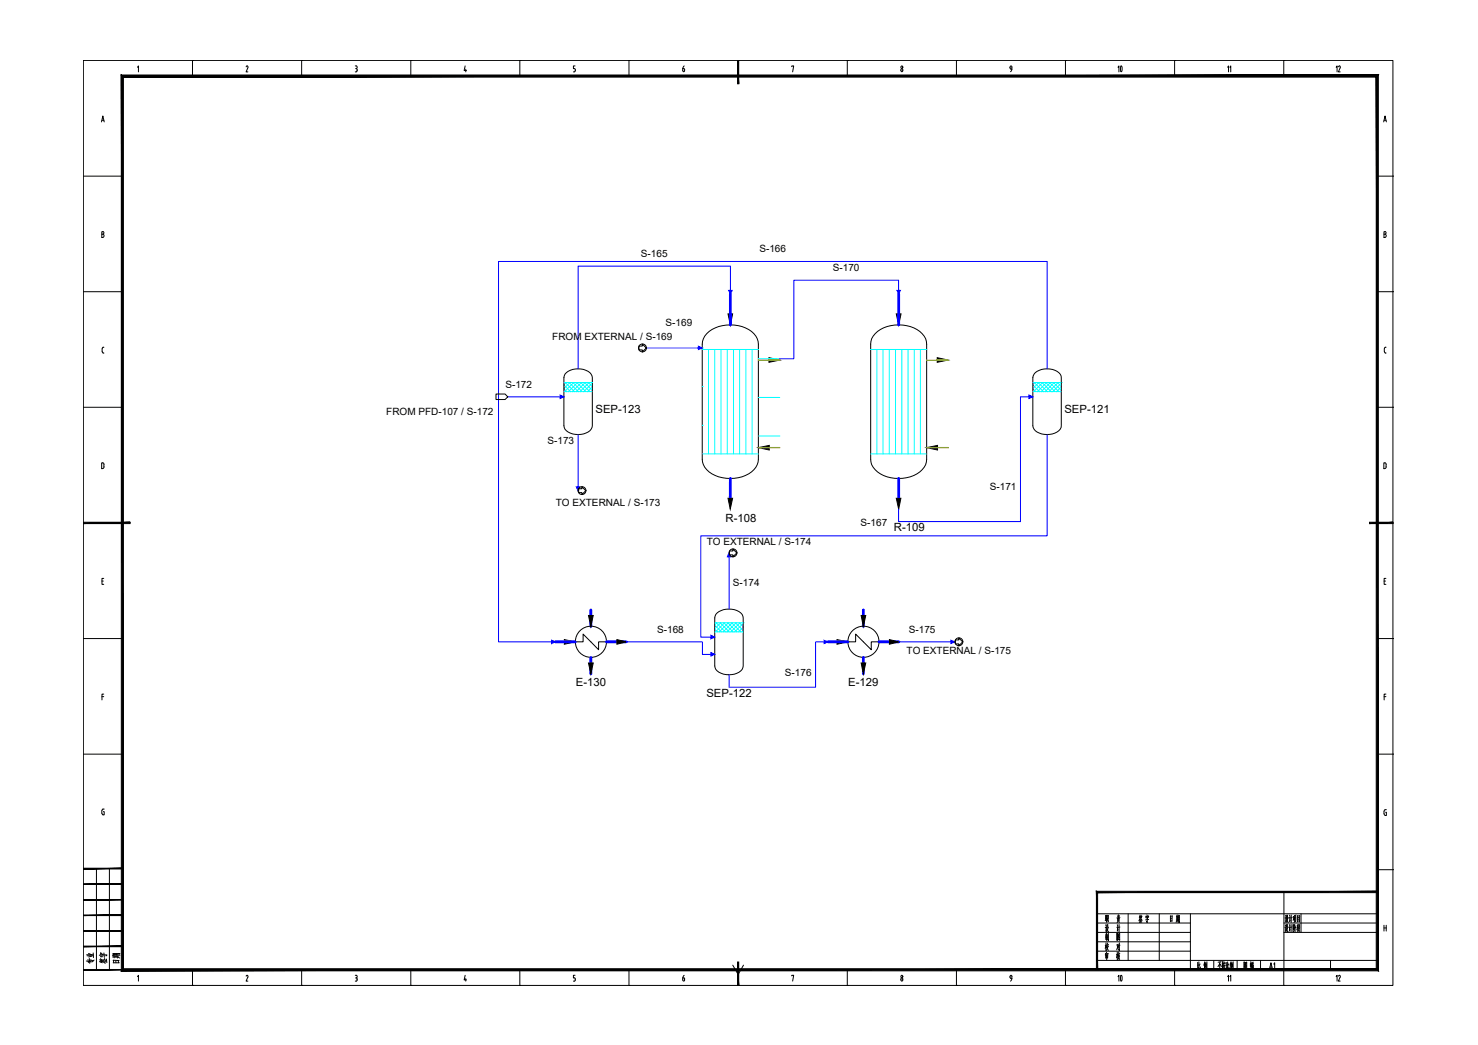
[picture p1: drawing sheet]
<svg xmlns="http://www.w3.org/2000/svg" width="420mm" height="297mm" viewBox="0 0 420 297" stroke-linecap="round" stroke-linejoin="round" font-family="sans-serif">
<g fill="none" stroke="#000" stroke-width=".28">
<path d="M23.7 17.2h372.3v262.9h-372.3zM39.1 19.1l.3-.4v1.7M54.7 17.2h.1M54.7 17.2v4.4M70 19l.4-.2 .1 .5M70.4 19.3l-.4 1.1h.5M85.8 17.2h.1M85.8 17.2v4.4M101 18.7l.5 .2v.4l-.2 .2M101.1 19.5h.1M101.3 19.5l.2 .4M101.5 19.9v.2"/>
<path d="M116.8 17.2h.1M116.8 17.2v4.4M132.2 18.7l-.3 1.4h.7M132.4 19.7v.7M147.8 17.2h.1M147.8 17.2v4.4M163.3 19.5l.3 .4M163.5 18.7h-.5v.8h.3M163.5 19.9l-.2 .5M178.8 17.2h.1M178.8 17.2v4.4M194.5 18.7l-.4 .8"/>
<path d="M194.6 19.9v.2M194.6 19.9l-.1-.4h-.4l.1 .8h.3l.1-.3M209.8 17.2h.1M225.1 19v-.3h.5l-.3 1.7M240.9 17.2h.1M240.9 17.2v4.4M256.1 19.9l.3-.4 .3 .4M256.1 19.9l.3 .5 .2-.5M271.9 17.2h.1M271.9 17.2v4.4M287.4 19.7h.2M287.6 19.1v.8l-.3 .5"/>
<path d="M287.7 19.1l-.2-.3a.43 .43 0 0 0-.4 .3 .43 .43 0 0 0 .3 .5M302.9 17.2h.1M302.9 17.2v4.4M333.9 17.2h.1M333.9 17.2v4.4M364.9 17.2h.1M364.9 17.2v4.4M28.9 34.7l.3-1.7 .4 1.7M29 34.2h.5M101 20.4h.2M101.5 20l-.2 .4M163 20.4h.3"/>
<path d="M393.3 34.7l.4-1.7 .4 1.7M393.5 34.2h.5M23.7 50.1h11.1M391.5 50.1h4.5M396 50.1h.1M28.9 66.6h.3M29.2 65.9h-.3v1.6h.3M29.3 66.6l.3 .4-.3 .5M29.3 65.8l.2 .4-.2 .3M393.4 66.6l.6 .2v.4l-.3 .3M393.7 65.9h-.3v1.6h.3M393.7 65.8l.3 .4-.3 .3"/>
<path d="M23.7 82.9h11.1M29 99.1v.8M29.1 99.9l.1 .4 .3 .1M29.5 98.7l-.3 .1-.1 .3M391.5 82.9h4.5M393.5 99.1v.8M393.6 99.9l.2 .4M393.8 98.7h.2M393.8 98.7l-.2 .4M396 82.9h.1M23.7 115.8h11.1M391.5 115.8h4.5"/>
<path d="M393.8 100.4h.2M396 115.8h.1M28.9 131.6l.6 .2 .1 .9-.2 .4-.5 .1zM394 132.1v.6M394.1 132l-.2-.4h-.5v1.6l.5-.1 .2-.4M396 148.7h.1M29 165.2h.4M29.5 164.4h-.5v1.7h.5M393.5 165.2h.4M394 164.4h-.5v1.7h.5M23.7 181.5h11.1M29 198h.5"/>
<path d="M29.5 197.3h-.5v1.7M391.5 181.5h4.5M393.5 198h.5M394 197.3h-.5v1.7M396 181.5h.1M23.7 214.4h11.1M391.5 214.4h4.5M396 214.4h.1M28.9 230.4v.8M29.4 230.7h.2v.9l-.5-.1-.1-.4M29.6 230h-.5l-.1 .4M393.4 230.6v.7"/>
<path d="M393.5 231.3l.3 .5M393.9 230.9h.2v.9h-.3M394.1 230.2h-.5l-.1 .4M27.4 246.9v28.8M31.1 246.9v28.8M311.9 259.7h79.6M320.7 259.7v13.3M329.6 259.7v13.3M338.4 259.7v16M365 253.5v22.2M369.9 259.7v5.3M391.5 247.2h4.5"/>
<path d="M396 247.2h.1M39.1 277.6l.3-.4v1.7M54.7 275.7v4.4M70 277.5l.4-.2 .1 .5M70.4 277.8l-.4 1.1h.5M85.8 275.7v4.4M101 277.2l.5 .2v.4l-.2 .1 .2 .4M101.1 278h.1M101.5 278.3v.2M101.5 278.5l-.1 .3-.4 .1M116.8 275.7v4.4M132.2 277.2l-.3 1.3h.7"/>
<path d="M132.4 278.2v.7M147.8 275.7v4.4M163 278.9h.3M163.3 277.9l.3 .6-.3 .4M163.5 277.2h-.5v.8h.3M178.8 275.7v4.4M194.3 278h-.2v.7l.4 .1 .1-.3M194.4 277.9l.2 .4M194.5 277.2l-.4 .8M194.6 278.3v.2M208.3 274.3l1.5 2.7 1.6-2.7M225.1 277.4v-.2h.5l-.3 1.7"/>
<path d="M240.9 275.7v4.4M256.2 278a.38 .38 0 0 1 .5 .4 .38 .38 0 0 1-.6 .3zM271.9 275.7v4.4M287.1 277.8l.3 .3M287.4 278.2h.2M287.6 277.6v.8l-.3 .5M287.7 277.6l-.3-.4-.3 .6M302.9 275.7v4.4M311.9 273h79.6M311.9 262.4h26.5M311.9 265h26.5M311.9 267.7h26.5"/>
<path d="M311.9 270.4h26.5M324 261.6v.4M324.1 260.1l-.2 .8M324.1 260.5v.3M324.2 261.6v.3M324.2 260.8l.5 .8M324.2 260.7l-.4 1M324.3 260.4l-.3 .1M324.4 261.3l-.4 .1M324.4 260.1l-.1 .6M324.4 261.5l-.1 .6M324.5 260.5v.4"/>
<path d="M324.6 262.1l-.7 .1M324.7 260.4l-.3 .1M325.8 260.4l-.1 .5M326 260l.2 .4M326.1 261.1v1.1l-.2-.3M326.3 260.8l-.4 .1M326.3 260.7l-.2 .4M326.5 260.4l-.7 .1M326.5 260.4l-.1 .4M326.5 261.4l-.8 .1M332.7 260.3v1.7M333.1 261l-.4 .1"/>
<path d="M333.1 261.7l-.4 .1M333.2 260.4l-.5 .1M333.2 260.3l-.1 1.6M333.9 275.7v4.4M334.5 260.1v1.3M334.5 261.6l-.2 .6M334.7 261.6l.1 .3M334.8 260.8h-.3M334.8 261.1h-.3M334.8 260v1.4M334.9 260.5h-.5M334.9 261.4l-.5 .1"/>
<path d="M335.1 261.3l-.2 .9M335.1 260.3v1.1M335.2 260.8h-.1M335.2 261.3h-.1M335.3 260.2v2l-.2-.2M335.3 260.3h-.2M340.5 273.5v1.7M340.7 274.3l-.2 .1M340.8 275l-.4 .4M340.8 273.4v1.8l.2 .2h.2v-.5M341.2 274l-.4 .6M342.4 273.8v1.7"/>
<path d="M342.5 273.4l-.3 1M342.5 274.4l.2 .3M342.7 273.8l-.2 .9M342.8 274.1l-.3 1.2M342.8 274.1l-.2 .1M342.8 273.7l-.3 .1M342.9 273.9v1M343.1 273.4v2.1l-.2-.3M345 273v2.7M346.7 273.9v1.5M346.8 273.5l-.6 1.3M346.9 274.1l.3 .6"/>
<path d="M347.2 273.4l-.9 .1M347.5 273.3v2.1l-.1-.2M347.6 274.3l-.2 .3M347.7 273.9l-.3 .1M347.8 273.7l-.1 .4M347.9 273.9l-.1 .9 .4 .6M347.9 273.3l.1 .4M348.1 274.5l-.4 1M348.2 273.8h-.4M348.3 273.7l-.1 .3M348.3 274.4l-.6 .1M348.6 273.5v1.7"/>
<path d="M348.9 274.9l-.4 .5M348.9 274.3l-.3 .1M349 273.4v1.8l.2 .2h.2v-.5M349.3 274l-.3 .6M349.9 273.8v1.7M350 273.4l-.3 1M350 274.4l.1 .3M350.1 273.8l-.2 .8M350.2 274.1l-.2 .1M350.3 274.1l-.3 1.2M350.3 273.7l-.3 .1M350.4 273.9v1"/>
<path d="M350.5 273.4v2l-.1-.2M351.7 273v2.7M353.7 273.4v2M354 274.1l.4 .5M354 274.9l.1 .3M354 274.6l.1 .2M354.1 273.8l-.3 .5M354.2 273.9l-.2 .1M354.2 273.8l-.5 1M354.4 273.5v1.9v-.2l-.7 .1M354.4 273.5l-.7 .1M355.5 273.8v1"/>
<path d="M355.6 273.3v2.2M355.8 273.9l-.1 .9v-.2M355.8 274h-.3M355.8 274.4v1.1M355.8 274.6l.5-.1v.9h-.5M355.9 273.9l.3-.1v.4l-.3 .1M355.9 273.8v.6M356.1 274.6v.8M356.3 274.9l-.4 .1M356.3 273.5l-.5 .1M364.9 275.7v4.4M365 262.4h26.5"/>
<path d="M365 265h26.5M365.4 262.9l.1 .3M365.4 260.2l.2 .3M365.5 263.5v1M365.5 263.6h-.3M365.5 260.9h-.2M365.5 260.8v1M365.6 264.2l-.2 .5M365.7 264l.3 .8h.2M365.7 261.5l-.3 .5M365.7 261.3l.6 .9M365.7 262.8l-.1 1"/>
<path d="M365.8 260.5l-.2 .6M365.8 260.1v.5M366 262.8v.6l.2 .2M366 262.9h-.3M366 260.1v.7l.3 .1M366 260.2l-.2 .1M366 263.8h-.3M366 263.7l-.5 1.2M366.1 261l-.5 1.2M366.1 261.1h-.4M366.5 262.8l.2 .4M366.6 260.1l.1 .4"/>
<path d="M366.6 263.5l-.2 .1M366.6 263.4v1.2M366.7 260.8l-.3 .1M366.7 260.8l-.1 1.1M366.7 264.2l-.1 .5M366.8 261.5l-.2 .5M367 262.7v2.2M367.1 260.1v2.1M367.3 263.5l-.5 .1M367.4 260.8l-.6 .1M367.6 262.8v2M367.7 260.5v1"/>
<path d="M367.7 262.9l-.1 .1M367.8 262.8l-.1 1.4v-.2M367.9 260.5l-.3 .1M367.9 261.3l-.3 .3M368 263.6l-.3 1.3M368 260.6v1M368 262.9l.5 .8M368.1 262.7l-.3 1M368.2 263.5v1.4M368.2 260.8l-.3 1.4M368.2 260.2l-.1 .5M368.2 261.7l.2 .4"/>
<path d="M368.4 260.6l-.4 .1M368.4 260.5v1.1M368.5 260.1l-.6 .2M368.8 262.9v1.8M368.9 260.2v1.9M369 263.6l-.2 .1M369 263.3l-.2 .1M369 264l-.4 .2M369 262.8l-.2 .3M369.1 264l.4 .7M369.1 263.8l.3-.1-.4 1.1M369.2 262.8l-.1 .9"/>
<path d="M369.3 261.2l-.4 .2M369.3 260.8l-.4 .1M369.4 262.8l.1 .8M369.4 262.9l-.2 .1M369.4 261.7l-.5 .2M369.5 260.3l-.6 .1M369.5 260.3l-.1 1.8M378.2 273v2.7M393.4 263v1.7M393.4 263.8h.7M394.1 263v1.7M54.7 280.1h.1"/>
<path d="M85.8 280.1h.1M116.8 280.1h.1M147.8 280.1h.1M178.8 280.1h.1M209.8 280.1h.1M240.9 280.1h.1M271.9 280.1h.1M302.9 280.1h.1M333.9 280.1h.1M364.9 280.1h.1"/>
<circle cx="256.3" cy="19.1" r=".32"/>
<circle cx="256.3" cy="277.6" r=".32"/>
</g>
<g fill="#000" stroke="#000" stroke-width=".28">
<path d="M209.7 17.2l.3 6.6v-6.6zM209.7 17.2l.3 6.6h-.3z"/>
<path d="M34.5 21.3l.6 254.1v-253.5zM34.5 21.3l.6 254.1-.6 .6zM35.1 275.4l-.6 .6 356.7-.6zM34.5 276l356.7-.6 .6 .6zM391.2 21.9v253.5l.6 .6zM391.2 21.9l.6-.6v254.7zM35.1 21.9h356.1l.6-.6zM34.5 21.3h357.3l-356.7 .6z"/>
<path d="M23.7 148.4v.4l13.3-.4zM23.7 148.8l13.3-.4v.4z"/>
<path d="M389.3 148.8h6.7v-.4zM389.3 148.4h6.7l-6.7 .4z"/>
<path d="M23.7 255.8h11.1v-.1zM23.7 255.7h11.1l-11.1 .1z"/>
<path d="M23.7 251.4h11.1v-.2zM23.7 251.2h11.1l-11.1 .2z"/>
<path d="M23.7 247h11.1v-.2zM23.7 246.8h11.1l-11.1 .2z"/>
<path d="M312 253.7h79.5v-.3zM311.7 253.4h79.8l-79.5 .3zM311.7 253.4l.3 22.3v-22zM311.7 253.4l.3 22.3h-.3z"/>
<path d="M23.7 275.7h11.1v-.1zM23.7 275.6h11.1l-11.1 .1z"/>
<path d="M23.7 269.1h11.1v-.2zM23.7 268.9h11.1l-11.1 .2z"/>
<path d="M23.7 264.7h11.1v-.2zM23.7 264.5h11.1l-11.1 .2z"/>
<path d="M23.7 260.3h11.1v-.2zM23.7 260.1h11.1l-11.1 .2z"/>
<path d="M209.7 273.5v6.6h.3zM209.7 273.5h.3v6.6z"/>
</g>
<g fill="none" stroke="#0ff" stroke-width=".28">
<path d="M199.6 99.3h16M201.4 99.3v29.7M203.2 99.3v29.7M205 99.3v29.7M206.7 99.3v29.7M208.5 99.3v29.7M210.3 99.3v29.7M212 99.3v29.7M213.8 99.3v29.7M247.5 99.3h15.9M249.3 99.3v29.7M251 99.3v29.7"/>
<path d="M252.8 99.3v29.7M254.6 99.3v29.7M256.4 99.3v29.7M258.1 99.3v29.7M259.9 99.3v29.7M261.6 99.3v29.7M160.3 108.7h8.1M160.3 111.3h8.1M160.3 110.5l.8 .8M160.3 109.4l1.9 1.9M160.7 108.7l2.6 2.6M160.9 108.7l-.6 .6"/>
<path d="M161.8 108.7l2.6 2.6M162 108.7l-1.7 1.7M162.9 108.7l2.6 2.6M163.1 108.7l-2.6 2.6M164 108.7l2.6 2.6M164.2 108.7l-2.6 2.6M165.1 108.7l2.6 2.6M165.3 108.7l-2.6 2.6M166.2 108.7l2.2 2.2M166.4 108.7l-2.6 2.6M167.2 108.7l1.2 1.1M167.5 108.7l-2.6 2.6"/>
<path d="M168.4 108.9l-2.5 2.4M168.4 110l-1.4 1.3M168.4 111.1l-.3 .2M293.6 110.5l.9 .8M293.6 109.4l1.9 1.9M293.6 108.7h8.1M293.6 111.3h8.1M294 108.7l2.6 2.6M294.2 108.7l-.6 .6M295.1 108.7l2.6 2.6M295.3 108.7l-1.7 1.7M296.2 108.7l2.6 2.6"/>
<path d="M296.4 108.7l-2.6 2.6M297.3 108.7l2.6 2.6M297.5 108.7l-2.6 2.6M298.4 108.7l2.6 2.6M298.6 108.7l-2.6 2.6M299.5 108.7l2.2 2.2M299.7 108.7l-2.6 2.6M300.6 108.7l1.1 1.1M300.8 108.7l-2.6 2.6M301.7 108.7h.1M301.7 108.9l-2.4 2.4M301.7 110l-1.3 1.3"/>
<path d="M301.7 111.1l-.2 .2M199.6 129h16M247.5 129h15.9M203.2 178.8l.8 .8M203.2 177.7l1.9 1.9M203.2 177h8.1M203.2 179.6h8.1M203.6 177l2.6 2.6M203.8 177l-.6 .6M204.7 177l2.6 2.6M204.9 177l-1.7 1.7M205.8 177l2.6 2.6"/>
<path d="M206 177l-2.6 2.6M206.9 177l2.6 2.6M207.1 177l-2.6 2.6M208 177l2.6 2.6M208.2 177l-2.6 2.6M209.1 177l2.2 2.2M209.3 177l-2.6 2.6M210.2 177l1.1 1.1M210.4 177l-2.6 2.6M211.3 177h.1M211.3 177.2l-2.4 2.4M211.3 178.3l-1.3 1.3"/>
<path d="M211.3 179.4l-.2 .2"/>
</g>
<g fill="none" stroke="#000" stroke-width=".28">
<path d="M200.9 94.9a10.3 10.3 0 0 1 13.4 0 4.4 4.4 0 0 1 1.3 2.9v32.7a5.8 5.8 0 0 1-4.7 5 10.4 10.4 0 0 1-10-2 4.4 4.4 0 0 1-1.3-3v-32.7a4.4 4.4 0 0 1 1.3-2.9zM248.8 94.9a10.2 10.2 0 0 1 13.4 0 3.9 3.9 0 0 1 1.2 2.9v32.7a6.1 6.1 0 0 1-5.7 5.3 9.4 9.4 0 0 1-9.5-3l-.4-.7-.3-1.6v-32.7a3.9 3.9 0 0 1 1.3-2.9zM161 105.9a5.5 5.5 0 0 1 7 .5l.4 .9v13.7a3.5 3.5 0 0 1-4.1 2.5 3.5 3.5 0 0 1-4-2.5v-13.7l.3-.9zM294.3 105.9a5.5 5.5 0 0 1 7.1 .5l.3 .9v13.7a3.5 3.5 0 0 1-4 2.5 3.5 3.5 0 0 1-4.1-2.5v-13.7zM203.9 174.2a5.5 5.5 0 0 1 7.1 .5l.3 .9v13.7a3.5 3.5 0 0 1-4.1 2.5 3.5 3.5 0 0 1-4-2.5v-13.7l.3-.9zM163.5 182.4h2.3v-2.2l4.4 4.5v-2.3h2.2M241 182.4h2.2v-2.2l4.5 4.5v-2.3h2.2"/>
<circle cx="168" cy="182.4" r="4.4"/>
<circle cx="245.5" cy="182.4" r="4.4"/>
</g>
<path d="M207.6 83.6v8.8M255.5 83.6v8.8M207.6 136v5.6M255.5 136v5.6M168 173.4v4.6M245.4 173.4v4.6M157.9 182.4h5.6M168 186.9v4.6M172.4 182.4h5.6M235.4 182.4h5.6M245.4 186.9v4.6M249.9 182.4h5.6" fill="none" stroke="#00f" stroke-width=".8"/>
<g fill="#000" stroke="#000" stroke-width=".28">
<path d="M207 89.2h1.3l-.7 3.2zM254.8 89.2h1.3l-.6 3.2zM218.6 101.7l3.1 .6-3.1 .7zM266.4 101.7l3.1 .6-3.1 .7zM215.6 127.2l3.1-.6v1.3zM263.4 127.2l3.1-.6v1.3zM207 141.6h1.3l-.7 3.1zM254.8 141.6h1.3l-.6 3.1zM167.3 174.9h1.3l-.6 3.1zM244.8 174.9h1.3l-.7 3.1zM160.4 181.8l3.1 .6-3.1 .7zM167.3 188.5h1.3l-.6 3z"/>
<path d="M175.4 181.8l2.6 .6-2.6 .7zM237.9 181.8l3.1 .6-3.1 .7zM244.8 188.5h1.3l-.7 3zM252.8 181.8l2.7 .6-2.7 .7z"/>
</g>
<path d="M215.6 102.3h6.1M263.4 102.3h6.1M215.6 127.2h6.1h-3M263.4 127.2h6.1h-3" fill="none" stroke="#ffbf00" stroke-width=".38"/>
<!-- layer: EQUIPMENT -->
<path d="M199.6 98.9h.1M199.6 109.9h.1M215.6 102h6.1M215.6 113h6.1M199.6 120.9h.1M215.6 123.9h6.1" fill="none" stroke="#0ff" stroke-width=".28"/>
<!-- layer: STREAM -->
<path d="M183.7 98.9h15.9M207.6 83.6v-8h-43.3v29.2M255.5 83.6v-3.9h-29.8v22.3h-4M144.3 112.8h16M293.6 112.8h-3.5v35.5h-34.6v-3.6M297.7 104.8v-30.5h-156v108.1h16.2M164.3 123.5v16M297.7 123.5v28.8h-98.5v28.8h4M207.2 157.2v15.9M178 182.4h21.7v3.6h3.5M235.4 182.4h-3.6v13h-24.6v-3.6M255.5 182.4h16" fill="none" stroke="#00f" stroke-width=".28"/>
<!-- layer: STREAM_ARROW -->
<g fill="#00f" stroke="#00f" stroke-width=".28">
<path d="M207.1 82.5h1l-.5 1.1z"/>
<path d="M156.8 182l1.1 .4-1.1 .6z"/>
<path d="M202.1 180.6l1.1 .5-1.1 .5z"/>
<path d="M202.1 185.5l1.1 .5-1.1 .5z"/>
<path d="M198.5 98.4l1.1 .5-1.1 .5z"/>
<path d="M255 82.5h1l-.5 1.1z"/>
<path d="M292.5 112.3l1.1 .5-1.1 .5z"/>
<path d="M159.2 112.3l1.1 .5-1.1 .5z"/>
<path d="M163.8 138.4h1l-.5 1.1z"/>
<path d="M207.2 157.2l.6 1.1h-1.1z"/>
<path d="M270.3 182l1.2 .4-1.2 .6z"/>
<path d="M234.3 182l1.1 .4-1.1 .6z"/>
</g>
<!-- layer: CONNECTOR -->
<g fill="none" stroke="#000" stroke-width=".28">
<path d="M181.6 98.4h1v-.6l1.1 1.1-1.1 1.1v-.5h-1zM141 112h2.6l.7 .8-.7 .8h-2.6zM164.5 138.9h.9v-.5l1.1 1.1-1.1 1.1v-.6h-.9zM207.4 156.6h1v-.5l1.1 1.1-1.1 1.1v-.6h-1zM271.6 181.9h1v-.6l1.1 1.1-1.1 1.2v-.6h-1z"/>
<circle cx="182.6" cy="98.9" r="1.12"/>
<circle cx="165.4" cy="139.5" r="1.12"/>
<circle cx="208.4" cy="157.1" r="1.12"/>
<circle cx="272.6" cy="182.4" r="1.12"/>
</g>
<text font-size="6.6" x="315.7" y="280.8">10</text>
<text font-size="6.2" x="315.7" y="22.2">10</text>
<g font-size="5.3">
<text x="312.9" y="266">设 计</text>
<text x="27.5" y="275.2" transform="rotate(-90 27.5 275.2)">专业</text>
<text x="31.4" y="275.2" transform="rotate(-90 31.4 275.2)">签字</text>
<text x="34.9" y="274.8" transform="rotate(-90 34.9 274.8)">日期</text>
<text x="312.9" y="271.3">校 对</text>
</g>
<g font-size="4.4">
<text x="378.5" y="21.5">12</text>
<text x="363.4" y="276.6" transform="rotate(-90 363.4 276.6)">A1</text>
<text x="382.1" y="280.1" transform="rotate(-90 382.1 280.1)">12</text>
</g>
<g font-size="3.5">
<text x="350.7" y="21.5" transform="rotate(-90 350.7 21.5)">11</text>
<text x="350.7" y="280.1" transform="rotate(-90 350.7 280.1)">11</text>
</g>
<g font-size="3.2">
<text x="169.3" y="117.4">SEP-123</text>
<text x="302.6" y="117.4">SEP-121</text>
<text x="206.3" y="148.3">R-108</text>
<text x="254.1" y="151">R-109</text>
<text x="163.7" y="195.1">E-130</text>
<text x="241.2" y="195.1">E-129</text>
<text x="200.8" y="198.1">SEP-122</text>
</g>
<g font-size="2.8">
<text x="215.9" y="71.7">S-166</text>
<text x="182.2" y="73">S-165</text>
<text x="236.8" y="77">S-170</text>
<text x="189.2" y="92.7">S-169</text>
<text x="157" y="96.7">FROM EXTERNAL / S-169</text>
<text x="143.7" y="110.3">S-172</text>
<text x="109.8" y="118">FROM PFD-107 / S-172</text>
<text x="155.6" y="126.2">S-173</text>
<text x="158" y="143.7">TO EXTERNAL / S-173</text>
<text x="281.4" y="139.4">S-171</text>
<text x="244.6" y="149.6">S-167</text>
<text x="200.9" y="155">TO EXTERNAL / S-174</text>
<text x="208.4" y="166.5">S-174</text>
<text x="186.8" y="180">S-168</text>
<text x="257.7" y="186">TO EXTERNAL / S-175</text>
<text x="258.3" y="180">S-175</text>
<text x="223.1" y="192.1">S-176</text>
</g>
</svg>
